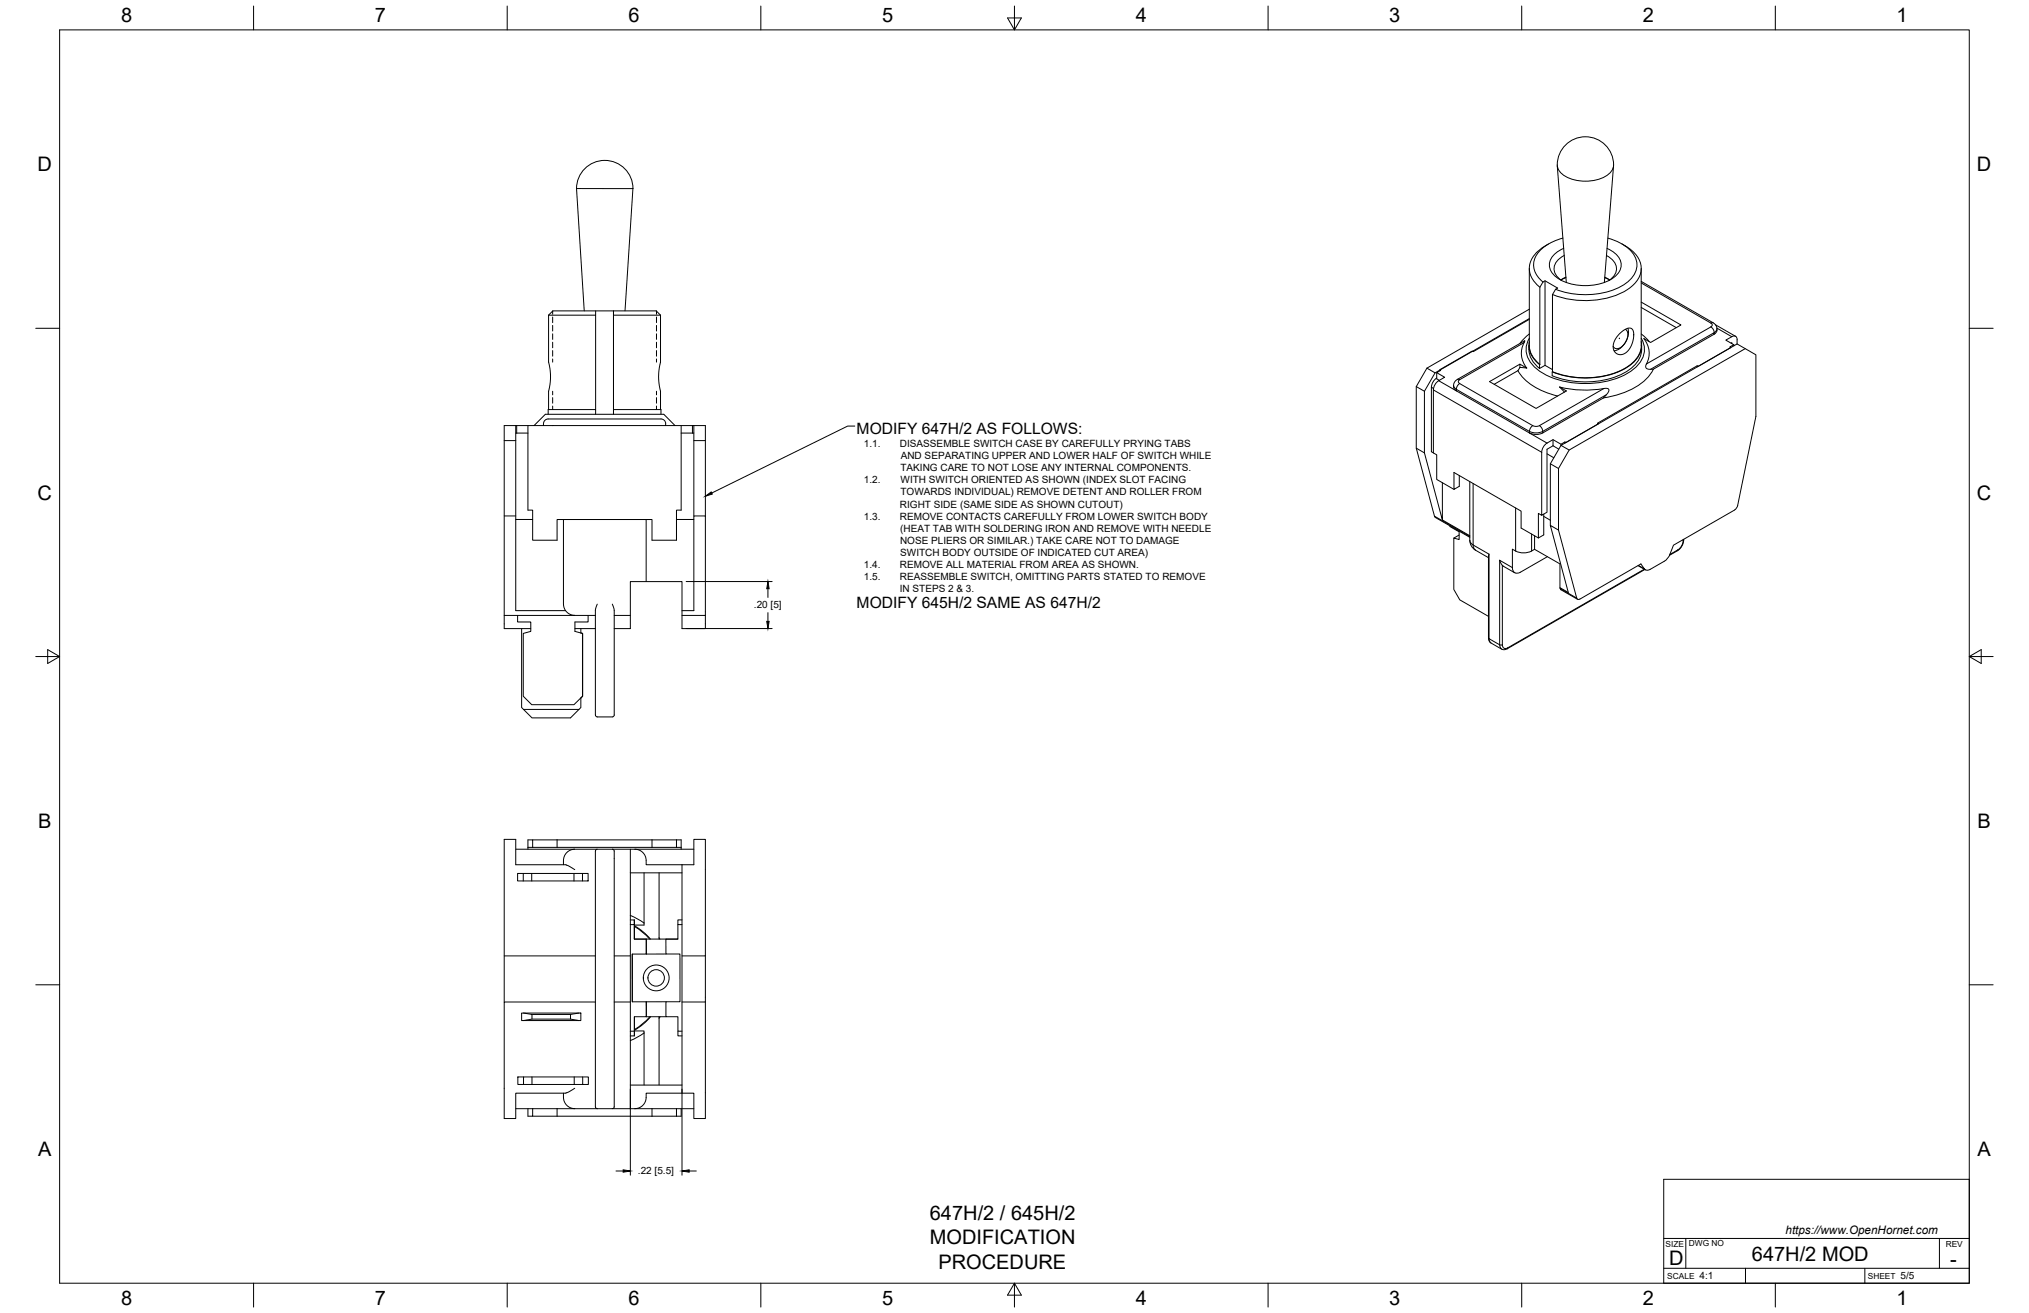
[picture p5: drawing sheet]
<svg xmlns="http://www.w3.org/2000/svg" width="864mm" height="559mm" viewBox="0 0 864 559" stroke-linecap="round" stroke-linejoin="round" font-family="sans-serif">
<!-- layer: Visible -->
<g fill="none" stroke="#000" stroke-width=".43">
<path d="M662.8 70.5l3.9 49.7M666.3 61.7a11.8 11.8 0 0 1 13.8-2.3 11.8 11.8 0 0 1 6.3 12.5 11.8 11.8 0 0 1-10.1 5.2 14.8 14.8 0 0 1-12.7-4.4 9.3 9.3 0 0 1 1.9-10zM686.8 70.5l-3.9 49.7M245.4 80.3l3.3 52M245.4 80.2l24 .1M245.4 80.2a12 12 0 0 1 12-11.9 12 12 0 0 1 12 12M269.4 80.3l-3.4 52M650.9 114.2v32.9a10.5 10.5 0 0 0 4.5 8M657.6 119.5v36l3.2 1.8M659.1 103.8a13.9 13.9 0 0 0-8.1 9.4 10 10 0 0 0 4.4 9M665.2 101.3a16.8 16.8 0 0 0-12.1 9.2 8.8 8.8 0 0 0 3.6 9.5M665.6 105.7a8.7 8.7 0 0 0-6.2 7.1 9.1 9.1 0 0 0 7 7.3 23.2 23.2 0 0 0 20.8-2.2 6.2 6.2 0 0 0-.8-10.9l-2.4-1.3"/>
<path d="M665.8 108.7a6.1 6.1 0 0 0-4 7.4 7.4 7.4 0 0 0 2.8 3.3M666.5 117.9l-2.1 1.3M666.5 118.2l-2 .8M683 118.2l1.9 .8M683.1 118l2 1.2M683.8 108.8a6.1 6.1 0 0 1 3.9 7.3 7.4 7.4 0 0 1-2.9 3.3M684.4 101.4a16.4 16.4 0 0 1 12 9.1 9 9 0 0 1-4.2 10 34 34 0 0 1-30.1 2.6M690.4 103.8a13.4 13.4 0 0 1 8.1 9.9 11.4 11.4 0 0 1-7 10.3 37.8 37.8 0 0 1-30.7 1.3M698.5 114.2l.1 32.9a11.9 11.9 0 0 1-7 9.6 37.9 37.9 0 0 1-30.8 1.5M698.5 119.8l30.7 17.6 1.2 1.1 .4 1.1a2.37 2.37 0 0 1-1.2 2.6l-25.9 14.9M233.5 134.1v20l.8 5.5-.2 3.8-.6 3.1v7.8M233.5 134.1h20"/>
<path d="M253.5 132.3v44M261.1 132.3h18.2l1.8 1.8M261.1 132.3h-25.8l-1.8 1.8M261.1 132.3v44M261.1 134.1h20M281.1 134.1v20.1l-.8 5.8 .2 3.1 .6 3.4v7.8M650.9 131.6l-43.6 25.1-4.5 7.8v26.2l7.8 29 .3 .5M650.9 135.6l-40.1 23.1-4.5 7.8v26.2l7.6 28.6v-15.9M650.9 135.9l-23.8 13.7-.5-.2-13.8 8 .4 .2-1.7 1 3.4 1.9-2.5 1.5M656.7 120l.9-.5 5.4 3.1-.9 .5M656.7 120l-1.3 2.3-.1 34.5 2.3-1.3M662.1 123.1l-1.3 2.3-.1 34.5a37.7 37.7 0 0 0 32.3-2.2 11.1 11.1 0 0 0 5.7-10.6"/>
<path d="M692.8 139.7a8 8 0 0 1-5.8 9.6M698.5 128.6l17 9.7-13 7.5-2.8-1.7a9.7 9.7 0 0 1 1.1 10.8M698.5 130.9l15 8.5M730.1 138.2l8.6 4.9M607.3 156.7l3.5 2M611.5 158.6v2.6l1.1 .7M646.1 157.8l-10.1 5.8M646.1 157.7a25.6 25.6 0 0 0 16.9 10.8M646.9 156.4l-.8 1.4M646.9 156.4v-1.4l-12.9 7.4 19.8 11.4 12.9-7.4-2.9-1.7 2.1 2.2M646.9 156.4l2.9 .3M646.9 155l2.9 1.7"/>
<path d="M649.8 156.6a10.5 10.5 0 0 1-.8-11.5l-28.9 16.5-1 .9-.4 1.2a2.34 2.34 0 0 0 1.2 2.6l31.1 18M650.7 147.1v1.6M650.7 148.7a10.6 10.6 0 0 0 4.6 8.1M650.9 142.1l-2.2 2-1.8 2M650.9 144a9.6 9.6 0 0 0 3 12.8 36.3 36.3 0 0 0 27.3 6 24.8 24.8 0 0 0 17.3-9.2 8.8 8.8 0 0 0 .1-9.6M650.9 145.4a9.8 9.8 0 0 0 4.4 9.8M689.1 142.2l2.1-1.7 2.1-.9 1.4 .5 .6 1.7-.3 3.3-1 2.7-2 2.4-2 .7-1.4-.1-.9-.6-.7-1-.4-1.2 .5-2.7zM689.3 143.9l-.1 .2M698.5 145.4a10.4 10.4 0 0 1-5.4 10.6 37.5 37.5 0 0 1-32.4 2.3M698.6 142.1l3.4 3.3M700.7 154.9l-.3 1.2 .4 .7 .9 .3h2M703.7 157.1a23.5 23.5 0 0 1-15.6 11l-5.6 1.2"/>
<path d="M722.4 155.7v.4M736.8 146.1l.3-.2v.3M737.1 143.3l-2.6 1.5 3.5 1.9-1.8 1 .5 .2-13.9 8-.4-.2-42.4 24.4 .4 .2-13.9 8-.4-.2-1.7 1-3.4-2a7.9 7.9 0 0 0-4 2.9l-.8 2.5v26.8l2.3-1.3v-26.8l2.5-1.5M737.1 143.3l1-.3 .8 .2 .5 1.4M738 146.7v.5M739.4 146.4l-75 43.1-4.5 7.9v26.2M739.4 146.4l3.4 2M739.4 144.6v1.8M253.5 174.3h-20.2v2M261.1 174.3h20.2v2M602.8 164.5l3.5 2M610.1 165.9v26.9l1.4 .8v10.4l7.3 4.3"/>
<path d="M611.5 160.9l-1.4 1.4-.9 2.5v27.5l.9 .4M612.4 162l-1.5 1.4-.8 2.5M663.8 164.7a46.1 46.1 0 0 0 18.9 .7M682.5 169.3l-25.9 15M682.6 165.4h1.8l.4 .8-.6 1.2-1.7 1.9M214.6 187.5h4.9M219.5 181.1h-4.9v86.4h11.3M219.5 181.1v78.8h21.2M219.5 181.1h75.8M219.5 184.3h5.2M219.9 181.1v3.2M224.7 181.1v36h2v12.8h10.4v-8.8h40.4v8.8h10.4v-12.8h2v-36"/>
<path d="M227.3 181.1l4.8-4.8h50.4l4.8 4.8M231.3 181.1a2.5 2.5 0 0 1 3.2-2.8h46.2a2.24 2.24 0 0 1 2.6 2.8M289.9 184.3h5.4M294.7 181.1v3.2M295.3 181.1v38.5M295.3 181.1h4.9v38.5M295.3 187.5h4.9M602.8 190.7l3.5 2M651 184.2a6.3 6.3 0 0 0 5.6 0M659.9 197.4l3.4 2M661 189.7l2.5 1.5M661 187.1v2.6"/>
<path d="M664.4 189.1v.4l3.5 2M666.1 188.1v.5M214.6 219.6h4.9M621.1 202.4v4.6l-2.3 1.3v-7.2l28.6 16.4v7.2l7.4 4.3M625.6 205l.2 26.4 1.6 2.3 6.1 3.6M657.1 218.8v8.8l-2.3 1.4v-10.5l1.4 .8M657.1 219.8l2.8 1.6M219.5 221.1h7.2M239.8 221.1v36a4.8 4.8 0 0 0 4.8 4.8M275 221.1v26.4M287.9 221.1h7.4M610.9 220.2l14.7 8.5"/>
<path d="M613.9 221.3l11.7 6.7M617.1 223.8v.3l4 2.2v3.3l-2.3-.6v21.9l2.5 4.4 12.2 7M621.1 227.7l-2.3 1.3M633.8 235.8l-.3 .9 .1 35.4 .9 1.5 5.5 2.9 1.4-.3 58.7-33.8M638.3 238.4l.8 1.8 .8 .8M653.2 228v5.8M658.6 236.9l-11.5 6.6M663.3 225.6v-26.2l4.6-7.9 74.9-43.1 4.6 2.6v26.2l-7.9 38.3-1.2 1.6-26 14.9-1.7 4.4-1 1.4-1.2 1.1-6.1 3.4M716.6 229.5l-.4 2.3-1.1 1.6-4.5 2.9M254.2 257.1l-.8 2.7v44.5M260.6 257.1l.8 2.7v43.9a1.13 1.13 0 0 1-.8 1.4h-6.4l-.5-.2-.3-.6M290.3 259.9h5v-40.3h4.9v42.3h-9.9"/>
<path d="M639.9 241l4.8 2.8M647.1 243.5a2.08 2.08 0 0 1-2.4 .3 2.08 2.08 0 0 1-1-2.2v-7.9a7.9 7.9 0 0 0 9.5 .1l10.8 6.2 .1 10.7 7.3 4.4M697.2 240.7l3.1 1.8M699.9 242.1l-1.5-2.1-25.9 14.9-1 .1-.4-.4-7.8-29-3.4-2 7.6 28.6-3.5-2.1M699.9 242.1l1 .6 1.4-.4M214.6 261.9h38.8M220.3 261.9v2.8h5.6v4l-3.2 .9v26.7l3.6 3.6h18l3.6-3.6v-26.7l-3.2-.9v-4h5.6v-2.8M222 267.5v33.6l.8 .8h23.6l.8-.8v-4.1M244.7 267.5h8.7M247.2 269.4l.8 .2v26.7l-.8 .8M247.2 267.5v1.9M261.4 261.9h6.9"/>
<path d="M300.2 261.9v5.6h-9.9v-20h-22v20h-6.9M222.8 301.9l3.6 3.6h16.4l3.6-3.6M226.7 357.4h63.2v4M237.1 357.4v3.2M277.5 357.4v3.2M287.9 357.4v3.2M219.5 361.4h41.1M220.3 371.7h30v3.2h-30zM222.7 371.7v3.2M224.7 360.6h65.2M226.3 371.7v3.2M226.7 360.6v-3.2h-2v4"/>
<path d="M244.3 371.7v3.2M244.6 370.1l-3.9-2.1h-21.2v-10.8h-4.9v69.2M244.6 361.4a5.2 5.2 0 0 0-4.8 6.6M247.9 371.7v3.2M253.4 362.2v108.8M254.2 361.4l-.5 .3-.3 .5M260.6 361.4h7.7M260.6 361.4a1.96 1.96 0 0 1 .8 2.6v106.4a1.13 1.13 0 0 1-.8 1.4M268.3 371.5h22M270.2 361.4a5.2 5.2 0 0 1 4.8 6.6h15.3M274.1 371.5v21.3M280.5 371.5v28.2"/>
<path d="M290.3 368v97.2M290.3 368h5v-10.8h4.9v49.6h-9.9M295.3 361.4h-27v110.4M268.3 391.5h1.7v2h-1.7M268.3 389.6l5.8 3.2M270 393.5v6.2h5.1v6.3h-6v20.4h6v6.3h-5.1v6.2h-1.7M270 399.7h.1M270 391.5h.1M270 391.5v8.2h5.1M270 394l3.3 2.2 3.6 3.5M270 394.3l3.1 2.1 3.4 3.3M274.1 392.8v.9h-4.1"/>
<path d="M275.1 399.7h.1M280.5 399.2l.4 .5M288.5 393.5v6.2h-5.1v6.3h6v20.3h-6v6.4h5.1v6.2h1.8M288.5 399.7h-13.4v6.3h8.3M290.3 391.5h-1.8v2h1.8M214.6 406.8h38.8M261.4 406.8h6.9M269.1 406v20.4M300.2 406.8v19.6h-9.9M222 431.1h25.2v3.2h-25.2zM222.8 431.1l3.6 .6v2M226.4 431.7h16.4"/>
<path d="M242.8 433.7h-16.4l-3.6 .6M246.4 431.1l-3.6 .6v2l3.6 .6M253.4 426.4h-38.8v49.6h4.9v-10.8h21.2l3.9-2.1M261.4 426.4h6.9M270 438.9v2h-1.7M270 432.7v8.2M270 438.8h4.1v.8M274.1 439.6v22.2M274.1 439.6l-5.8 3.3M275.1 432.7h.1M276.6 432.7l-2.7 2.7-3.9 2.8M276.9 432.7l-3.2 3.2-3.7 2.6"/>
<path d="M280.5 432.7v.6M280.5 433.3v28.5M281 432.7l-.5 .6M283.4 426.3l-8.3 .1v6.3h8.3M284.3 426.4h.1M288.5 438.9v2h1.8M300.2 426.4v49.6h-4.9v-10.8h-5M220.4 458.3h30v3.2h-30zM222.8 458.3v3.2M226.4 458.3v3.2M244.4 458.3v3.2M248 458.3v3.2"/>
<path d="M219.5 471.8h34.7M224.7 471.8v3.2h2v-3.2M237.1 471.8v3.2M239.8 465.2a5.2 5.2 0 0 0 4.8 6.6M253.4 471l.3 .6 .5 .2M254.2 471.8h14.1M268.3 461.8h22M268.3 471.8h27M277.5 471.8v3.2M287.9 471.8v3.2M289.9 471.8v3.2h-63.2M290.3 465.2h-15.3a5.2 5.2 0 0 1-4.8 6.6"/>
<circle cx="279.3" cy="416.2" r="3.5"/>
<circle cx="279.3" cy="416.2" r="5.5"/>
</g>
<!-- layer: Hidden -->
<g fill="none" stroke="#000" stroke-width=".43">
<path d="M235.2 132.4v1.3M235.2 134.9v2.4M235.2 138.5v2.4M279.4 132.4v1.3M279.4 134.9v2.4M279.4 138.5v2.4M235.2 142.1v2.3M235.2 145.6v2.4M235.2 149.2v2.4M235.2 152.8v1.3M279.4 142.1v2.3M279.4 145.6v2.4"/>
<path d="M279.4 149.2v2.4M279.4 152.8v1.3M235.2 166.5v1.5M235.2 169.2v2.4M235.2 172.8v1.5M279.4 166.5v1.5M279.4 169.2v2.4M279.4 172.8v1.5"/>
</g>
<!-- layer: Visible Narrow -->
<g fill="none" stroke="#000" stroke-width=".43">
<path d="M698.5 120.4l29.7 17.1M728.2 139.1l-27.5 15.8M729.2 137.4l-1 .1a.87 .87 0 0 1 .6 .8 .87 .87 0 0 1-.6 .8l1 1.1 .4 1.4 1-.9 .2-.8M730.8 139.6l6.3 3.7M648.7 145.8l-27.4 15.8M691.8 140.2a4.1 4.1 0 0 1-.1 5.7 3.8 3.8 0 0 1-4.5 2.2l-.6-.7M729.6 142.2v-.6l-27.1 15.6M609.2 164.8l1 .5M610.1 165.9l46.1 26.6M612.4 162l7.4 4.3v-.6M618.7 164.1l.4 1 .8 .6M619.8 165.7l31.2 17.9"/>
<path d="M620.3 161.5l1 .1M621.3 163.2l31.1 17.9M621.3 163.2l-1 1.1-.4 1.4M621.3 161.6a.86 .86 0 0 0-.6 .8 .86 .86 0 0 0 .6 .8M682.6 165.4l-27.4 15.7M683.7 168l-27.1 15.6M651 183.6v.7l7.5 4.3M651 183.6a6.3 6.3 0 0 0 5.6 0M652.4 181.2l-1 1-.4 1.4M652.4 181.1l1.4 .4 1.4-.4M655.2 181.2l1 1 .4 1.4M656.6 183.6v.7"/>
<path d="M658.5 193.1l2.9 1.7M610.6 219.7l15 8.6M627 205.8v26.1l6.8 3.9v36l4.5 2.6v-36l5.4 3.2M645.1 216.2v18.3M625.6 230l.5 1.2 .9 .7M627 231.9l.2 1.1 .8 1.1M651.9 227.3v7.2M714.1 234l-.1 .4M714.1 234l-3.4 2M716.4 229.7v.4M716.6 229.8a6.6 6.6 0 0 1-2.5 4.2M639.4 240.6v33.8h-1.1l.2 .9 .7 .9"/>
<path d="M664.1 250.5l7 4.1M697.3 240.6l2.6 1.5M699.9 242.3l-58.2 33.4M633.6 271.5l.5 1.6 .5 .5M639.5 274.4l.5 1.4 .7 .2 1-.3M641.7 275.7l-.2 .4"/>
</g>
<!-- layer: Border -->
<g fill="none" stroke="#000" stroke-width=".43">
<path d="M25.4 12.7h812.8v533.4h-812.8zM107.9 2.6v10.1M215.9 2.6v10.1M323.8 2.6v10.1M428.8 7.6h5.9l-2.9 5.1zM431.8 2.6v10.1M539.7 2.6v10.1M647.7 2.6v10.1M755.6 2.6v10.1M15.2 139.7h10.2M838.2 139.7h10.1M15.2 279.4h10.2"/>
<path d="M20.3 276.5l5.1 2.9-5.1 3zM838.2 279.4l5.1-2.9v5.9zM838.2 279.4h10.1M15.2 419.1h10.2M838.2 419.1h10.1M107.9 546.1v10.2M215.9 546.1v10.2M323.8 546.1v10.2M431.8 546.1l2.9 5.1h-5.9zM431.8 546.1v10.2M539.7 546.1v10.2M647.7 546.1v10.2"/>
<path d="M755.6 546.1v10.2"/>
</g>
<!-- layer: Titleblock -->
<path d="M708.1 501.9h130.1v44.2h-130.1zM708.1 539.8h130.1M708.1 527.1h130.1M717.5 527.1v12.7M742.9 539.8v6.3M793.7 539.8v6.3M825.5 527.1v12.7" fill="none" stroke="#000" stroke-width=".43"/>
<!-- layer: Dimensions -->
<path d="M292.1 247.5h36.5M326.9 250.5v3.8M292.1 267.5h36.5M326.9 260.7v3.8M268.3 463.6v36.5M290.3 463.6v36.5M262.2 498.4h3M293.3 498.4h3.1" fill="none" stroke="#000" stroke-width=".43"/>
<path d="M326.9 247.5l.5 3h-1.1zM326.3 264.5h1.1l-.5 3zM265.2 497.9l3.1 .5-3.1 .5zM290.3 498.4l3-.5v1z" fill="#000" stroke="#000" stroke-width=".43"/>
<!-- layer: Annotations -->
<path d="M300.2 211.2l2.5-1.8 .5 .9z" fill="#000" stroke="#000" stroke-width=".43"/>
<path d="M363.8 181.3h-3l-57.8 28.5" fill="none" stroke="#000" stroke-width=".43"/>
<g font-size="8.5">
<text x="51.6" y="9.4">8</text>
<text x="159.5" y="9.4">7</text>
<text x="267.5" y="9.4">6</text>
<text x="375.4" y="9.3">5</text>
<text x="483.4" y="9.4">4</text>
<text x="591.3" y="9.4">3</text>
<text x="699.3" y="9.4">2</text>
<text x="807.2" y="9.4">1</text>
<text x="16" y="72.9">D</text>
<text x="841.4" y="72.9">D</text>
<text x="16" y="212.6">C</text>
<text x="841.4" y="212.6">C</text>
<text x="16.2" y="352.3">B</text>
<text x="841.7" y="352.3">B</text>
<text x="16.2" y="492">A</text>
<text x="841.7" y="492">A</text>
<text x="395.8" y="519.3">647H/2 / 645H/2</text>
<text x="395.8" y="529.6">MODIFICATION</text>
<text x="399.4" y="539.9">PROCEDURE</text>
<text x="710.4" y="538.4">D</text>
<text x="745.7" y="536.7">647H/2 MOD</text>
<text x="830.1" y="538.8">-</text>
<text x="51.6" y="555.5">8</text>
<text x="159.5" y="555.5">7</text>
<text x="267.5" y="555.5">6</text>
<text x="375.4" y="555.4">5</text>
<text x="483.4" y="555.5">4</text>
<text x="591.3" y="555.5">3</text>
<text x="699.3" y="555.5">2</text>
<text x="807.2" y="555.5">1</text>
</g>
<g font-size="6.7">
<text x="364.6" y="184.6">MODIFY 647H/2 AS FOLLOWS:</text>
<text x="364.6" y="258.8">MODIFY 645H/2 SAME AS 647H/2</text>
</g>
<text font-size="5" x="760" y="525.2">https://www.OpenHornet.com</text>
<g font-size="4.3">
<text x="367.7" y="190.3">1.1.</text>
<text x="383.1" y="190.3">DISASSEMBLE SWITCH CASE BY CAREFULLY PRYING TABS</text>
<text x="383.4" y="195.5">AND SEPARATING UPPER AND LOWER HALF OF SWITCH WHILE</text>
<text x="383.3" y="200.6">TAKING CARE TO NOT LOSE ANY INTERNAL COMPONENTS.</text>
<text x="367.7" y="205.7">1.2.</text>
<text x="383.3" y="205.7">WITH SWITCH ORIENTED AS SHOWN (INDEX SLOT FACING</text>
<text x="383.3" y="210.9">TOWARDS INDIVIDUAL) REMOVE DETENT AND ROLLER FROM</text>
<text x="367.7" y="221.1">1.3.</text>
<text x="383.1" y="216">RIGHT SIDE (SAME SIDE AS SHOWN CUTOUT)</text>
<text x="383.1" y="221.1">REMOVE CONTACTS CAREFULLY FROM LOWER SWITCH BODY</text>
<text x="383.1" y="226.3">(HEAT TAB WITH SOLDERING IRON AND REMOVE WITH NEEDLE</text>
<text x="383.1" y="231.4">NOSE PLIERS OR SIMILAR.) TAKE CARE NOT TO DAMAGE</text>
<text x="383.2" y="236.5">SWITCH BODY OUTSIDE OF INDICATED CUT AREA)</text>
<text x="367.7" y="241.7">1.4.</text>
<text x="383.1" y="241.7">REMOVE ALL MATERIAL FROM AREA AS SHOWN.</text>
<text x="367.7" y="246.8">1.5.</text>
<text x="383" y="251.9">IN STEPS 2 &amp; 3.</text>
<text x="383.1" y="246.8">REASSEMBLE SWITCH, OMITTING PARTS STATED TO REMOVE</text>
<text x="320.9" y="258.6">.20 [5]</text>
<text x="271.5" y="499.5">.22 [5.5]</text>
<text x="723.4" y="544.5">4:1</text>
<text x="809" y="544.5">5/5</text>
</g>
<g font-size="3.5">
<text x="708.9" y="530.9">SIZE</text>
<text x="718.9" y="530.5">DWG NO</text>
<text x="828.2" y="530.9">REV</text>
<text x="709.6" y="544.2">SCALE</text>
<text x="795" y="544.2">SHEET</text>
</g>
</svg>
